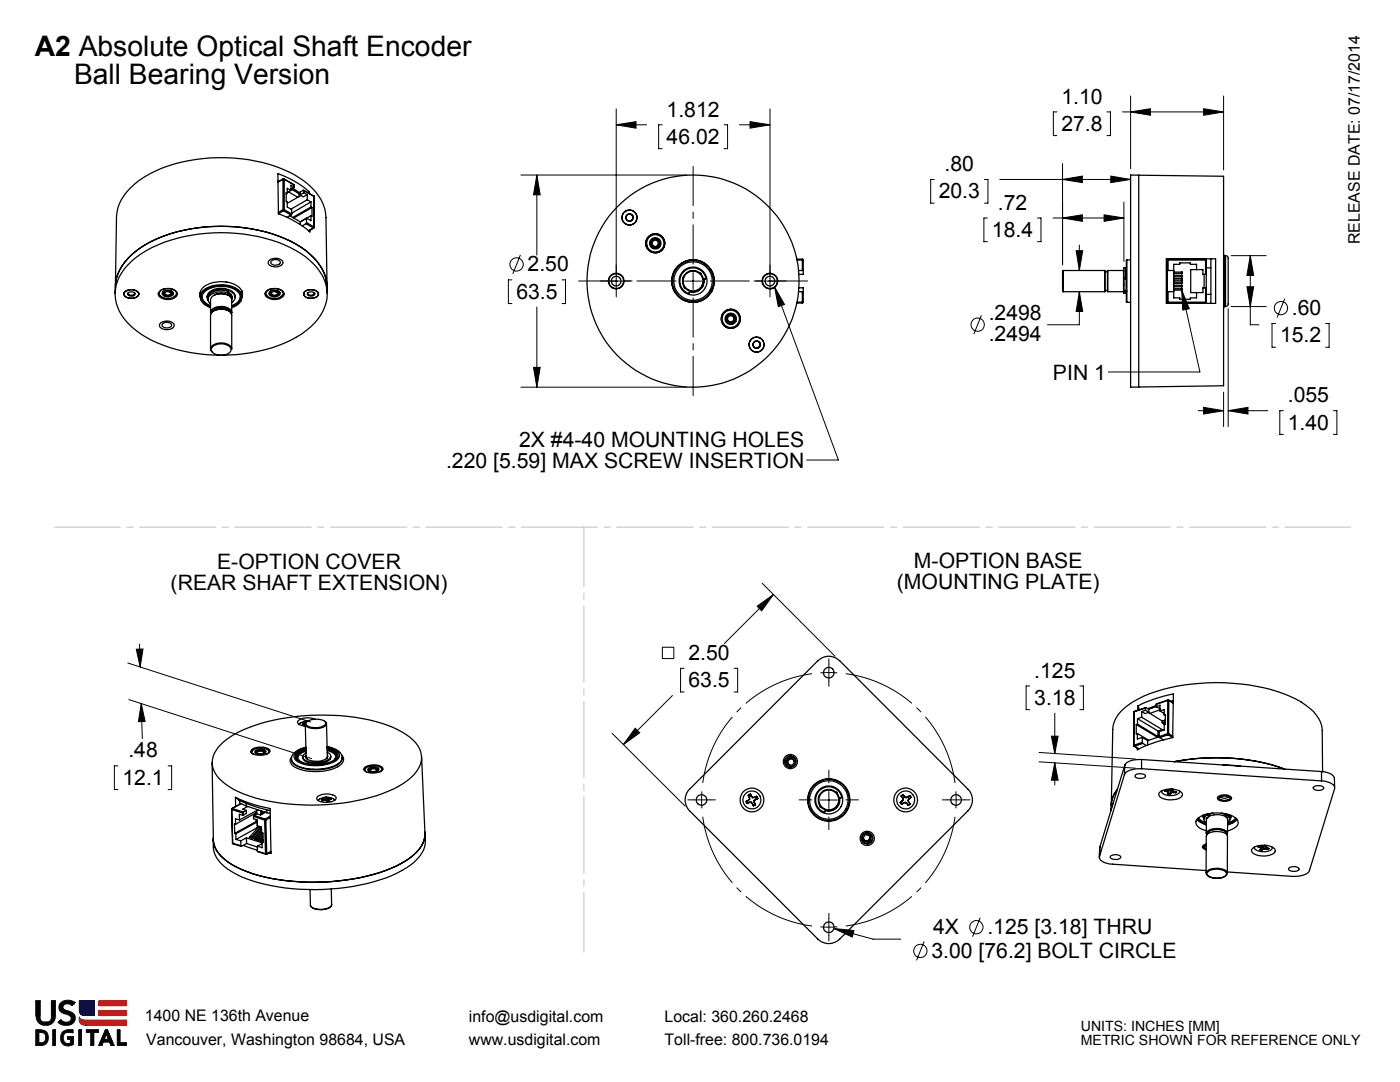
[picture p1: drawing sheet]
<svg xmlns="http://www.w3.org/2000/svg" width="279mm" height="216mm" viewBox="0 0 279 216" stroke-linecap="round" stroke-linejoin="round" font-family="sans-serif">
<path d="M19.8 199.7h5.4v1h-5.4zM15.8 203a.87 .87 0 0 0 1.1 .6h8.3v.9h-8.1a1.17 1.17 0 0 1-1.3-1.5zM19.8 201.7h5.4v.9h-5.4z" fill="none" stroke="#f00" stroke-width=".2"/>
<g fill="none" stroke="#191924" stroke-width=".2">
<path d="M7.2 202.7a1.92 1.92 0 0 0 1.9 1.9 1.92 1.92 0 0 0 1.9-1.9v-3h-.7v3M7.2 202.7h.1M7.2 205.5a2.11 2.11 0 0 1 2.2 .6 1.6 1.6 0 0 1-1.2 2.5h-1zM7.7 206a1.09 1.09 0 0 1 1.4 1.1 1.09 1.09 0 0 1-1.4 1zM8.2 208.6h.1M8.3 206h.1M9.1 203.9h.1M10.3 202.7h.1M10.3 202.7a1.02 1.02 0 0 1-1.4 1.2 .9 .9 0 0 1-.9-1.2v-3h-.8v3M10.6 205.5h.5v3.1h-.5zM11.6 204l.1 .1M13.4 205.5a1.63 1.63 0 0 0-1.3 1.5 1.63 1.63 0 0 0 1.1 1.7h.3"/>
<path d="M13.4 205.5h.1M13.4 205.5h1.1v.6l-.4-.1a1.13 1.13 0 0 0-1.5 .9 1.13 1.13 0 0 0 1 1.3l.5-.1M13.5 208.7h.1M13.6 201.7a1.47 1.47 0 0 1 1.4 1.7 1.47 1.47 0 0 1-1.8 1.2l-1-.2-.6-.4M13.6 201.7h.1M14.1 208.1h.1M14.1 208.1v-.7h-.6v-.5h1.1v1.5M14.3 200.6a1.04 1.04 0 0 0-1.7 .3l.1 .5 .9 .3M14.3 200.6h.1M14.6 208.4l-1.1 .3M14.6 208.4h.1M14.7 200.3h.1"/>
<path d="M15 200a2.2 2.2 0 0 0-3.1 .4l-.1 .3a1.18 1.18 0 0 0 .9 1.5l.5 .2a.82 .82 0 0 1 .9 .4 .82 .82 0 0 1-.3 1 1.34 1.34 0 0 1-1.6-.3l-.6 .5M15 200h.1M15 200l-.7 .6M15.8 205.5h.5v3.1h-.5zM15.8 203.6a1.05 1.05 0 0 0 1.3 .9M15.8 203.6h.1M16.9 203.6l-.4-.1a.68 .68 0 0 1-.7-.5v.6M17.1 204.5h.1M17.3 205.5h2.3v.5h-.9v2.6h-.5v-2.6h-.9zM21 205.5h.4l1.4 3.1h-.6l-.3-.7h-1.3l-.3 .7h-.6zM21.2 206.3l.5 1.1h-.9zM23.4 205.5h.5v2.6h1.3v.5h-1.8z"/>
</g>
<g fill="none" stroke="#808080" stroke-width=".2">
<path d="M13.6 199.6h.1M8 202.7h.1M8.1 208.1h.1M8.3 205.5h.1M9 206.4h.1M9.1 204.6h.1M9.1 203.9h.1M9.7 207v.1M11 202.7h.1M11.7 201h.1M12.1 207.1h.1M12.2 203.5h.1"/>
<path d="M12.6 200.9h.1M12.8 206.3h.1M13.2 202.4h.1M13.2 204.6h.1M13.2 204h.1M13.4 206h.1M13.4 200.3h.1M13.5 208.7h.1M13.6 201.7h.1M14.2 203.2h.1M14.3 200.6h.1M14.6 208.4h.1"/>
<path d="M15 203.1h.1"/>
</g>
<path d="M15.8 199.7h3v2.9h-2.2a.95 .95 0 0 1-.8-1.1zM15.8 201.5h.1" fill="none" stroke="#00f" stroke-width=".2"/>
<path d="M10.6 205.5v3.1h.5v-3.1zM12.2 200a1.36 1.36 0 0 0-.3 1.5 1.36 1.36 0 0 0 1.3 .9l.2 .1a.78 .78 0 0 1 .8 .9 .78 .78 0 0 1-1.1 .5l-.5-.1-.4-.3-.6 .5 .2 .2a2.04 2.04 0 0 0 3.2-.9 1.55 1.55 0 0 0-1.6-1.6l-.7-.4-.1-.6 .6-.4h.6l.6 .3 .6-.6-.6-.3a2.53 2.53 0 0 0-2.2 .3zM23.4 205.5v3.1h1.8v-.5h-1.3v-2.6zM21.2 206.3l.5 1.1h-.9zM21 205.5l-1.3 3.1h.6l.3-.7h1.3l.3 .7h.6l-1.4-3.1zM17.3 205.5v.5h.9v2.6h.5v-2.6h.9v-.5zM15.8 205.5v3.1h.5v-3.1zM7.7 206l1.1 .2 .3 .4v.6a.86 .86 0 0 1-1 .9h-.4zM7.2 205.5v3.1l1.8-.1 .5-.5 .1-.6v-.8l-.2-.6-.7-.4zM7.2 199.7v3a1.92 1.92 0 0 0 1.9 1.9 1.92 1.92 0 0 0 1.9-1.9v-3h-.7l-.1 3.7a1.39 1.39 0 0 1-1.9 .4l-.2-.3-.1-.6v-3.2zM12.6 205.8l-.5 .9v.9l.4 .7 .8 .4h.7l.6-.3v-1.5h-1.1v.5h.6v.7l-.2 .1-.9-.1-.4-.8 .1-.6 .2-.5 .5-.2 1.1 .1v-.6h-1.2z" fill-rule="evenodd" fill="#000"/>
<path d="M19.8 199.7v1h5.4v-1zM19.8 201.7v.9h5.4v-.9zM15.8 203l.1 .9 .3 .4 .5 .2h8.5v-.9h-8.4l-.7-.2z" fill-rule="evenodd" fill="#f00"/>
<path d="M15.8 199.7h3v2.9h-2a.88 .88 0 0 1-1-1.1z" fill-rule="evenodd" fill="#00f"/>
<g fill="none" stroke="#000" stroke-width=".2">
<path d="M225.6 19.2v14.5M244.2 19.2v14.7M104 34.9h33.1M107.1 34.9v16M107.1 34.9l.7 4h-1.3zM123 21.7v36.1M123 24.9h6M123 24.9l3.9-.6v1.3zM132.2 24.9h-.8v4.8h.8M144.5 24.9h.7v4.8h-.7M147.6 24.9h6.1M149.7 24.3l4 .6-4 .7z"/>
<path d="M153.7 21.7v36.1M186.4 35.8h-.7v4.7h.7M196.5 35.8h.7v4.7h-.7M199.5 35.8h26.1M210.9 22.3h-.7v4.8h.7M212.1 32.6v20.2M212.1 35.8l3.9-.7v1.3zM220.9 22.3h.7v4.8h-.7M221.7 35.1l3.9 .7-3.9 .6zM224 22.3h20.2M225.6 22.3l4-.6v1.3zM240.2 21.7l4 .6-4 .7z"/>
<path d="M102.2 55.8h-.7v4.8h.7M103.9 50.9l-1.6 3.7M112.1 55.8h.8v4.8h-.8M121.3 56.1h3.4M136.6 56.1h3.4M138.3 54.4v3.4M152 56.1h3.4M154.6 57.3l12.7 34.5h-6.3M154.6 57.3l2 3.4-1.3 .5zM197.1 43.5h-.7v4.7h.7M207 43.5h.8v4.7h-.8M210.1 43.5h14.2"/>
<path d="M212.1 43.5l3.9-.6v1.3zM214.8 50h1.3l-.7 4zM215.4 58.2v6.6h-6.3M215.4 48.9v5.1M215.4 58.2l.7 4h-1.3zM220.3 42.9l4 .6-4 .7zM224.3 40.3v11.9M235.8 57.9l3.7 16.3h-18.3M235.8 57.9l1.5 3.7-1.3 .3zM245.7 51h7M248.8 57.2h1.4l-.7 4zM249.5 51v13.8h1.7"/>
<path d="M249.5 51l.7 4h-1.4zM256.4 59.6l-1.5 3.8M104 77.3h33.1M106.5 73.3h1.3l-.7 4zM107.1 61.3v16M195.9 62.9l-1.6 3.8M244.2 78.2v6.9M245.1 61.6v23.5M245.7 61.2h7M254.6 64.6h-.7v4.7h.7M264.5 64.6h.8v4.7h-.8M239.1 82h5.1"/>
<path d="M240.2 81.3l4 .7-4 .6zM245.1 82h7.9M245.1 82l4-.7v1.3zM256.1 82h-.7v4.7h.7M266.1 82h.7v4.7h-.7M152.1 116.4l14.6 14.6M154.3 118.6l-9.7 9.8M25.5 132.3l36.5 11.8M25.7 139.6l36.5 11.8M27.2 129.5h1.3l-.5 3.6zM27.8 128.5l.2 4.6M132.2 129.2h2.3v2.2h-2.3z"/>
<path d="M134.2 138.8l-9.8 9.8M136.5 133.3h-.7v4.8h.7M146.5 133.3h.7v4.8h-.7M151.1 121l3.2-2.4-2.3 3.3zM205.5 136.9h-.7v4.7h.7M215.5 136.9h.7v4.7h-.7M23.5 152.8h-.7v4.8h.7M28.2 140.4l.2 7M28.2 140.4l.8 3.6h-1.4zM33.5 152.8h.8v4.8h-.8M122.2 146.3l14.5 14.6M126.8 145.3l.9 .9-3.3 2.4z"/>
<path d="M163.7 159.6h3.4M165.4 157.9v3.4M207.4 152l19.2 1.3M207.4 150.1l19.2 1.3M209.8 146.9h1.4l-.7 3.5zM210.5 142.3v8.1M210.5 152.2v4.4M210.5 152.2l.7 3.5h-1.4zM166.4 185.3l7.8 2.1h5.6M166.4 185.3l4 .4-.3 1.3zM184.4 187.9l-1.5 3.7M195.6 183.1l-1.5 3.8"/>
<circle cx="103.1" cy="52.8" r="1.33"/>
<circle cx="195.1" cy="64.8" r="1.33"/>
<circle cx="255.6" cy="61.5" r="1.32"/>
<circle cx="183.7" cy="189.7" r="1.32"/>
<circle cx="194.9" cy="185" r="1.32"/>
</g>
<path d="M165.4 134.2l-1.7 .1M165.4 134.2l1.7 .1M140 159.6l.1 1.7M140 159.6l.1-1.7M190.8 159.6v-1.7M190.8 159.6v1.7M165.4 185l1.7-.1M165.4 185l-1.7-.1" fill="none" stroke="#000" stroke-width=".2" stroke-dasharray="15.2 1.3 1.3 1.3" stroke-linecap="butt"/>
<path d="M162 134.4a25.4 25.4 0 0 0-21.8 21.8M190.6 156.2a25.4 25.4 0 0 0-21.8-21.8M140.2 163a25.4 25.4 0 0 0 21.8 21.8M168.8 184.8a25.4 25.4 0 0 0 21.8-21.8" fill="none" stroke="#000" stroke-width=".2" stroke-dasharray="15.2 1.3 1.3 1.3" stroke-dashoffset=".6" stroke-linecap="butt"/>
<path d="M134.9 56.1h-19.4M138.3 52.7v-19.5M138.3 59.5v19.4M141.7 56.1h19.5" fill="none" stroke="#000" stroke-width=".2" stroke-dasharray="15.2 1.3 1.3 1.3" stroke-dashoffset="7.4"/>
<g fill="none" stroke="#000" stroke-width=".2" stroke-dasharray="15.2 1.3 1.3 1.3">
<path d="M121.3 56.1h-1.5M123 54.4v-1.5M123 57.8v1.4M124.7 56.1h1.5M152 56.1h-1.5M153.7 54.4v-1.5M153.7 57.8v1.4M155.4 56.1h1.4M165.4 134.2v-1.7M165.4 134.2v1.7M165.4 132.5v-1M165.4 135.9v1.1"/>
<path d="M138.3 159.6h-1M140 159.6h-1.7M140 159.6h1.7M141.7 159.6h1.1M162 159.6h-2.5M165.4 156.2v-2.5M168.8 159.6h2.5M189.1 159.6h-1M190.8 159.6h1.7M190.8 159.6h-1.7M192.5 159.6h1.1M165.4 163v2.5"/>
<path d="M165.4 185v1.7M165.4 185v-1.7M165.4 186.7v1.1M165.4 183.3v-1"/>
</g>
<path d="M116.5 190v-84.8" fill="none" stroke="#c0c0c0" stroke-width=".2" stroke-dasharray="15.2 1.3 1.3 1.3" stroke-dashoffset="3.3"/>
<path d="M10.9 105.2h258.7" fill="none" stroke="#c0c0c0" stroke-width=".2" stroke-dasharray="15.2 1.3 1.3 1.3" stroke-dashoffset="2.1"/>
<g fill="#000">
<path d="M107.1 34.9l.7 4h-1.3zM106.5 73.3h1.3l-.7 4zM123 24.9l3.9-.6v1.3zM149.7 24.3l4 .6-4 .7zM225.6 22.3l4-.6v1.3zM240.2 21.7l4 .6-4 .7zM248.8 57.2h1.4l-.7 4zM249.5 51l.7 4h-1.4zM240.2 81.3l4 .7-4 .6zM245.1 82l4-.7v1.3zM221.7 35.1l3.9 .7-3.9 .6zM212.1 35.8l3.9-.7v1.3zM212.1 43.5l3.9-.6v1.3zM220.3 42.9l4 .6-4 .7zM215.4 58.2l.7 4h-1.3zM214.8 50h1.3l-.7 4zM126.8 145.3l.9 .9-3.3 2.4zM151.1 121l3.2-2.4-2.3 3.3zM166.4 185.3l3.7 1.7 .3-1.3zM27.2 129.5h1.3l-.5 3.6zM28.2 140.4l.8 3.6h-1.4zM210.5 152.2l.7 3.5h-1.4zM209.8 146.9h1.4l-.7 3.5z"/>
<path d="M154.6 57.3l2 3.4-1.3 .5zM235.8 57.9l1.5 3.7-1.3 .3z"/>
</g>
<g fill="none" stroke="#000" stroke-width=".25">
<path d="M55.5 36.1l.2 .1M56.5 35.8h.2M56.5 35.8v6M56.5 35.7h.2M56.5 35.7v.1M56.5 35.7l-1 .6 1-.5M56.7 35.7l2 1.2M56.7 35.7v.1M56.7 35.8v6M56.7 35.8l2 1.1M57.3 38.6l-.2-.1v1.7l.2 .1v1l.9 .5v.9M57.3 38.6l-.2 .1"/>
<path d="M57.6 38.3l1.8 1.1M58.1 38l-.8-.4v1M58.1 38l-.8 .4M58.1 37.7l1.6 .9M58.2 37.6l1.7 1.2-.2-.2M58.4 37.5l1.5 1M58.7 37.4l-.6-.4v1M58.7 36.9v.5M58.7 37.4l-.6 .3M59.7 38.6v.6M60 39l-2.7 1.6M60.6 38l2 1.1"/>
<path d="M60.6 38h-.1l-.6 .3v.6M60.6 38v.5M60.6 38.5l.7 .3M60.6 38l2.1 1.2M60.6 38.5l-.7 .4M61.3 39.9l.8 .4M61.3 38.8v1.1M61.3 39.9l-3.2 1.8M61.3 38.8l-.8 .5-.6-.4M61.7 38.3a19.2 19.2 0 0 0-6.2-3.7l.1 8.1M61.7 38.3v.3M61.7 38.3l-.1 .2"/>
<path d="M62.6 39.1l.1 .2M62.6 39.1l.1 .1M62.7 39.2v.1M62.7 39.2v6.1M62.7 39.3v6M227.3 35l16.9 .2v41.8l-16.9 .2M227.3 35l-1.7-.1v42.4l1.7-.1M227.3 35v42.2M23 58.5a9.4 9.4 0 0 1 4.2-8.5 28.1 28.1 0 0 1 16.9-4.8 29.5 29.5 0 0 1 16 4.2 10.8 10.8 0 0 1 5.1 7.1l.1 2M23 56.8a10.2 10.2 0 0 1 5.2-7.4 31.3 31.3 0 0 1 20.4-4 25.1 25.1 0 0 1 13.3 5.4 8.9 8.9 0 0 1 3.4 6.4M23 56.8l.2-13.4a8.8 8.8 0 0 1 3.8-6.7 26.5 26.5 0 0 1 15.1-5.2 29.5 29.5 0 0 1 18.6 4.6 9.7 9.7 0 0 1 4.4 7.3l.2 13.4M24.7 58.5v.2"/>
<path d="M24.9 58.2a1.99 1.99 0 0 1 2.8 .3 1.08 1.08 0 0 1-1.3 1h-.4a1.04 1.04 0 0 1-1.3-1zM25 58.1a1.87 1.87 0 0 1 2.7 .5 1.74 1.74 0 0 1-2.6 .6 .63 .63 0 0 1-.1-1.1zM25.5 58.5a.71 .71 0 0 0 .7 .4 .71 .71 0 0 0 .7-.4M25.5 58.5l.5-.3a.71 .71 0 0 1 1 .5 .86 .86 0 0 1-1.5-.1zM25.7 58.8h.1M26.3 52.1a25.5 25.5 0 0 1 14.8-5.5 33.3 33.3 0 0 1 16.9 2.8 12.4 12.4 0 0 1 7.1 7.5 8.5 8.5 0 0 1-3.2 8.4 25.9 25.9 0 0 1-14.7 5.5 32.5 32.5 0 0 1-18-3.5 12.2 12.2 0 0 1-6-6.9 8.4 8.4 0 0 1 3.1-8.3zM26.9 58.5l-.2 .3M27.7 58.5v.2M31.6 58.5l.3 .5 .4 .3M31.9 58.1a2.47 2.47 0 0 1 3.4 .4 1.36 1.36 0 0 1-1.7 1.3l-.9-.1a.96 .96 0 0 1-.9-.5 .96 .96 0 0 1 .1-1.1zM32 58.1a2.23 2.23 0 0 1 3.2 .3 1.6 1.6 0 0 1-2.2 1.1 1.06 1.06 0 0 1-1.2-1.2zM32.5 58.2a1.41 1.41 0 0 1 2.1 .3 1.18 1.18 0 0 1-1.7 .6 .57 .57 0 0 1-.4-.9z"/>
<path d="M32.6 58.3l.1 .2M32.7 58.1l-.2 .3a1.12 1.12 0 0 0 2 .1l-.3-.4M32.9 58.4a.65 .65 0 0 1 .7-.2 .65 .65 0 0 1 .5 .5l-.4 .2h-.4l-.4-.2zM32.9 58h-.1a.45 .45 0 0 0-.1 .5 .45 .45 0 0 0 .4 .3M33.8 58.2l.3 .3M33.8 58.2l.5 .1v.2l-.2 .2 .3-.4M33.8 58.2l.2 .1a.27 .27 0 0 1 .2 .3 .27 .27 0 0 1-.3 .2M34.1 58.5h.1M35.4 58.5l-.2 .4-.5 .4M39.9 58.5v.8a3 3 0 0 1 2.9-2.4 5.3 5.3 0 0 1 5.4 1.7l.2 .7v-.8M40.3 59.2a2.42 2.42 0 0 0 1.7 1.8M41.1 57a2.12 2.12 0 0 0-1.2 1.9"/>
<path d="M41.3 59.3a2.11 2.11 0 0 1 2.4-1.8 2.93 2.93 0 0 1 3.2 1.5v.3M41.5 59.9a1.19 1.19 0 0 1 .7-1.7 3.8 3.8 0 0 1 4.6 .7 1.11 1.11 0 0 1-.6 1.5M42.7 58.9a3.2 3.2 0 0 1 2.9 0M43.5 58.6l.8-.1 .2 .2M45.1 56.3a6.9 6.9 0 0 0-3.9 .6M45.1 56.3h.1M45.3 56.3h.1M45.4 56.3a4.2 4.2 0 0 1 2.8 1.7M45.5 58.1l.1 .4 .5 .5v.5M45.5 58.1a3.6 3.6 0 0 0-3.9 .9l-.1 .8M45.5 58.5a3.5 3.5 0 0 0-3.9 .8 1.01 1.01 0 0 0 .4 1.3M45.5 58.5l.1 .1-.4 .2"/>
<path d="M45.5 58.1v.4M45.5 58.6l.5 .6M45.6 58.3l.1 .1a.93 .93 0 0 1 .5 .9M46.2 59.3v.2M46.2 59.3l-.3-.7-.3-.2 .6 .6 .2 .3-.2 .4M46.2 59.2v.1M48 59.2a2.28 2.28 0 0 1-1.8 1.8M48.3 58.1l.1 .8M52.9 58.5l.3 .5 .4 .3M53.2 58.1a2.47 2.47 0 0 1 3.5 .4 1.24 1.24 0 0 1-1.3 1.2h-1.4a.96 .96 0 0 1-.9-.5 .96 .96 0 0 1 .1-1.1zM53.3 58a2.39 2.39 0 0 1 3.1 .3 1.02 1.02 0 0 1-1 1.2 1.78 1.78 0 0 1-2.3-1zM53.6 52.1a1.81 1.81 0 0 1 2.9 .3 1.75 1.75 0 0 1-3 .1z"/>
<path d="M53.9 58.2a1.42 1.42 0 0 1 2 .4 1.29 1.29 0 0 1-2.2 0zM53.9 58.3l.1 .2M54 58.1a.42 .42 0 0 0 0 .7l.9 .2a.68 .68 0 0 0 .8-.7l-.2-.2M54.2 52.1a1.08 1.08 0 0 1 1.8 .4 1.22 1.22 0 0 1-2 0zM54.3 58h-.1a.43 .43 0 0 0-.2 .5 .43 .43 0 0 0 .3 .3M54.3 58.3l.5-.1a.46 .46 0 0 1 .6 .5l-.4 .2h-.5l-.3-.3zM55.1 58.2l.4 .3M55.1 58.2l.5 .1-.1 .4 .2-.4M55.1 58.2l.3 .2v.3l-.2 .1M55.5 58.5h.1M55.6 42.7a20.2 20.2 0 0 1 6.2 3.6v-.3M56.5 41.8l.1 .3"/>
<path d="M56.5 41.8h.2M56.5 41.8l-1 .6M56.6 42.1l1.5 .8M56.6 42.1l-1 .6M56.7 58.5l-.2 .4-.5 .4M56.7 41.8l-.1 .3M56.7 41.8l1.5 .9M57.8 43l2.1 1.3M58.1 42.9l-.8 .5M58.2 42.7l-.1 .2M59.9 44.3v.5M60.6 58.5v.2"/>
<path d="M60.7 58.2a1.99 1.99 0 0 1 2.9 .3 1.08 1.08 0 0 1-1.4 1h-.4a.92 .92 0 0 1-.9-.3 .92 .92 0 0 1-.2-1zM60.8 58.2a1.99 1.99 0 0 1 2.7 .3 1.08 1.08 0 0 1-1.3 1l-.8-.1a.76 .76 0 0 1-.7-.4 .76 .76 0 0 1 .1-.8zM61.1 44.6l1.4 .9M61.1 44.6l-.8 .5M61.2 44.4l-.1 .2M61.2 43.5v.9M61.2 44.4l1.5 .9M61.2 43.5l-1.3 .8M61.4 58.5a.69 .69 0 0 0 .7 .4 .69 .69 0 0 0 .6-.4M61.5 58.3h.3a.62 .62 0 0 1 .6-.1 .62 .62 0 0 1 .4 .6l-.7 .3a.54 .54 0 0 1-.7-.6zM61.5 58.8h.1M62.1 40.3v1"/>
<path d="M62.1 43v1l-.9-.5M62.1 41.3l.2 .1M62.1 43l-2.2 1.3M62.1 41.3l-3.7 2.1M62.1 40.3l-3.9 2.2M62.3 41.4v1.7l-.2-.1M62.3 41.4l-3.7 2.1M62.5 45.5h.1M62.5 45.5l-.9 .5M62.6 45.5l-1 .6M62.7 45.3l-.2 .2M62.7 45.3h.1"/>
<path d="M62.7 45.3l-.1 .2M62.8 58.5l-.3 .3M63.5 58.5v.2M126.1 42.9l.3 .3M126.1 42.9a.67 .67 0 0 0-1.1 .2 .67 .67 0 0 0 .5 .9 .67 .67 0 0 0 .8-.6M126.1 42.9l.2 .5M126.3 43.4v.2a.68 .68 0 0 1-.7 .5M130.2 47.9a.88 .88 0 0 1 1.4 .4 .88 .88 0 0 1-.8 1.2h.1a.83 .83 0 0 0 .5-1.2 .74 .74 0 0 1-.9 .9 .74 .74 0 0 1-.3-1.3zM131.5 49.1a.94 .94 0 0 0-.3-1.4 .94 .94 0 0 0-1.3 .6 .94 .94 0 0 0 .9 1.2M134.5 54.1a4.3 4.3 0 0 0 0 4M134.5 58.1h.1M134.5 54.1h.1"/>
<path d="M134.7 58.3a4.1 4.1 0 0 0 3.5 2M136.4 54.3a2.5 2.5 0 0 1 2.7-.8 2.5 2.5 0 0 1 1.7 2.1l-.4 .1a2.15 2.15 0 0 1-2.8 2.4l-.1 .4a2.46 2.46 0 0 1-1.1-4.2zM136.5 57.1l.2 .4h-.1zM138.2 51.8a4.4 4.4 0 0 0-3.5 2.1M138.2 51.8v.1M138.5 51.8a4.4 4.4 0 0 1 3.4 2.1M138.5 51.8l-.1 .1M139.6 54.4l.4 .2zM140.5 55.7a2.25 2.25 0 0 1-2.9 2.5M141.9 58.3a4.1 4.1 0 0 1-3.4 2M142 58.1h.1M142 54.1h.1"/>
<path d="M142.1 54.1a4.3 4.3 0 0 1 0 4M159 51.7h1.1M159.1 51.9h1M159.4 58.2h.7M159.4 54h.7M159.4 57.4h.9v2.9M160.1 51.9h.2M160.1 51.7v.2M160.1 51.7l.2 .2M160.1 54h.2M160.1 58.2h.2M160.1 51.9v2.1"/>
<path d="M160.1 58.2v2.1M160.3 51.9v2.9h-.9M212.2 54h-.1v4.1l.1 .1M212.2 54v4.2M212.2 58.2h8.3M212.2 54h8.3M220.5 54v4.2M220.5 58h.5M220.5 54.2h.5M221.1 54v4.2M221.1 58.2h3.1M221.1 54h3.1"/>
<path d="M224.2 54h.1M224.2 54v4.2M224.3 58.1l-.1 .1M224.3 55.7v2.4M224.3 55.5v-2.1h.4v2.1M224.3 55.5v.2M224.3 58.1v.4M224.3 58.5h.4M224.3 58h.5M224.3 55.7h.4M224.3 55.5h.4M224.3 55.7h.1"/>
<path d="M224.7 55.5v.2M224.7 58v.5M224.7 54.2h.1M224.7 55.7h.1M224.8 54h.1M224.8 54v4.1M224.8 58.1h.1M224.9 51.9h-.1v8.4h.1M224.9 51.9v8.4M224.9 51.9h.7M232.8 58.2h.3M232.8 54h.3"/>
<path d="M232.8 51.6h9.8v8.9h-9.8zM233 51.9h.1M233 51.9v8.4M233.1 51.7v.2M233.1 51.7l-.1 .2M233.1 51.7h7.5M233.1 58.2h1.1M233.1 54h1.1M233.1 51.9h7.5M233.1 51.9v2.1M233.1 58.2v2.1M234.2 55.7v.1"/>
<path d="M234.2 54.3v.2M234.2 57v.2M234.2 57.2h1.6M234.2 56.9h1.6M234.2 55.9h1.6M234.2 55.6h1.6M234.2 54.6h1.6M234.2 54.3h1.6M235.8 57.6h.1M235.8 57.9h.1M235.8 56.9h.1M235.8 57.2h.1"/>
<path d="M235.8 56.3h.1M235.8 56.6h.1M235.8 55.6h.1M235.8 55.9h.1M235.8 55h.1M235.8 55.2h.1M235.8 54.3h.1M235.8 54.6h.1M235.8 55h-1.6v.2h1.6M235.8 57.6h-1.6v.3h1.6M235.8 56.3h-1.6v.2l1.6 .1M235.8 57.6l.1 .1-.1 .2"/>
<path d="M235.8 56.9l.1 .2-.1 .1M235.8 56.3l.1 .1-.1 .2M235.8 55.6l.1 .2-.1 .1M235.8 55l.1 .1-.1 .1M235.8 54.3l.1 .1-.1 .2M235.8 56.9l.1 .1-.1 .2M235.8 55.6l.1 .1-.1 .2M235.8 55h.1l-.1 .2M238.8 53.8v-1.1h-1.2v-.2h-2.2v.2h-1.2v6.7h1.2v.3h2.2v-.3h1.2v-1M240.3 54.8v2.6M240.6 57.4h.1M240.6 51.7l.1 .1-.1 .1"/>
<path d="M240.6 54.8h.1M240.6 51.7v.2M240.6 54.8h-.5v-1h-2.5v4.6h2.5v-1h.5M240.6 51.9v2.9M240.6 57.4v2.9M240.7 53.4h1M240.7 51.6v8.9M240.7 58.7h1M241.7 51.6v8.9M244.2 50.7l.2 .3M244.4 51v10.2M244.4 51h.2"/>
<path d="M244.6 51a.66 .66 0 0 1 .5 1v8.6a.54 .54 0 0 1-.5 .6M244.6 51v10.2M31.9 64.6a1.81 1.81 0 0 1 2.9 .3 1.75 1.75 0 0 1-3 .2zM32.4 64.7a1.15 1.15 0 0 1 1.9 .2 1.12 1.12 0 0 1-2-.1zM42 69.6l.2 .5M42 62.4l.1 .3M42 62.4v-2.6a2.11 2.11 0 0 1 2.6-1.2l.4 .1a1.47 1.47 0 0 1 1.2 1.1v2.6M42 61.4a2.23 2.23 0 0 1-1.9-2.5 3.9 3.9 0 0 1 3.9-1.9 4.5 4.5 0 0 1 4.1 1.7 1.86 1.86 0 0 1-1.3 2.5l-.6 .2M42 61.2a1.93 1.93 0 0 1-1.5-2.5 5.1 5.1 0 0 1 5.8-1.2 2.02 2.02 0 0 1 1.6 2.3 2.54 2.54 0 0 1-1.7 1.4M42 62.4a1.98 1.98 0 0 1 2.3-1.3l.5 .1a1.5 1.5 0 0 1 1.4 1.2M42.1 62.5v-.1a1.81 1.81 0 0 1 2.2-1.1 1.49 1.49 0 0 1 1.8 1.2M42.3 62.3a2.22 2.22 0 0 1 3-.7l.3 .2 .4 .5"/>
<path d="M42.4 62.2a2.81 2.81 0 0 1 3.8 .5v6.9a1.94 1.94 0 0 0-2.3-1.2l-.5 .1a1.42 1.42 0 0 0-1.4 1.1v-6.7zM42.4 69.2a2.56 2.56 0 0 1 3.7 .3 1.24 1.24 0 0 1-1.4 1.3h-1.3a1.01 1.01 0 0 1-1-.5 1.01 1.01 0 0 1 0-1.1zM42.7 62a3.2 3.2 0 0 1 2.9 0M46.2 62.4v.3M138.2 60.3h.1M138.4 60.3h.1M145.3 63a.89 .89 0 0 1 1.4 .4 .89 .89 0 0 1-.9 1.2h.1a.83 .83 0 0 0 .6-1.2 .75 .75 0 0 1-1 .9 .75 .75 0 0 1-.2-1.3zM146.6 64.2a.94 .94 0 0 0-.3-1.4 .94 .94 0 0 0-1.4 .6 .94 .94 0 0 0 .9 1.2M151.4 68.2l.3 .3M151.4 68.2a.67 .67 0 0 0-1 .3 .67 .67 0 0 0 .5 .9 .67 .67 0 0 0 .8-.7M151.4 68.2l.3 .5M151.7 68.7l-.3 .6-.4 .2"/>
<path d="M159 60.5h1.1M159.1 60.3h1M160.1 60.3h.2M160.1 60.3v.2M160.3 60.3l-.2 .2M224.9 60.3h.7M233 60.3l.1 .2M233 60.3h.1M233.1 60.3v.2M233.1 60.5h7.5M233.1 60.3h7.5M240.6 60.3h.1l-.1 .2"/>
<path d="M240.6 60.3v.2M244.4 61.2l-.2 .2M244.4 61.2h.2M163.2 131.8a3.1 3.1 0 0 1 4.4 0l25.6 25.7a3 3 0 0 1 0 4.3l-25.6 25.6a3.1 3.1 0 0 1-4.4 0l-25.6-25.6a3 3 0 0 1 0-4.3zM233 139.8h.3M233 139.8v6.6M233 139.8l-2.2 .7M233.1 139.7h.1M233.1 139.7l-2.3 .8M233.1 139.7l-.1 .1M233.2 139.7l.1 .1M233.2 139.7l.9 .5"/>
<path d="M233.3 139.8l-.1 6.6M233.3 139.8l.8 .5M234.1 139.9l-.3 .1M234.1 139.8l-.5 .1M42.3 152.2l.3 15.3M44.2 148.4a22 22 0 0 1 10.5-4.7 44 44 0 0 1 22.5 1 12.3 12.3 0 0 1 6.2 4.2 4.4 4.4 0 0 1-.8 5.7 20.2 20.2 0 0 1-10.1 4.9 44.2 44.2 0 0 1-23.8-1 11.2 11.2 0 0 1-5.8-4.4 4.6 4.6 0 0 1 1.3-5.7zM47 159.1a27.8 27.8 0 0 0 6.9 2.2l.2 9-.4-.1M47 159.1a15.8 15.8 0 0 0 5.6 2.3l1.3 .3M47 159.1v1.8M47.8 159.7v.8M50.2 149.6a3.3 3.3 0 0 1 3.6 0 .51 .51 0 0 1-.4 .8 3.4 3.4 0 0 1-3.3-.2v-.2zM50.4 149.7l-.3 .4"/>
<path d="M51 149.8a1.72 1.72 0 0 1 2.1 .1 1.53 1.53 0 0 1-2.3 .2zM51.4 150l-.3 .3M51.4 150l.4-.1a.77 .77 0 0 1 .8 .3l-.6 .2h-.2l-.4-.2zM52.6 150l.3 .2M52.6 150h.1M52.6 150l.1 .2-.1 .2M52.9 150.3l.1-.2a1.4 1.4 0 0 0-2 .1l.1 .1M53.3 150.5a.5 .5 0 0 0 .4-.5 .5 .5 0 0 0-.4-.5 2.81 2.81 0 0 0-3 .4 .52 .52 0 0 0 .4 .6M53.5 149.6l.3 .4M58.1 151.4a2.52 2.52 0 0 0 2.4 1.8 9 9 0 0 0 7.4-1.2l.4-.8v.1a2.01 2.01 0 0 1-1.6 1.7 9.9 9.9 0 0 1-7.8-.3 1.51 1.51 0 0 1-.8-1.3zM60.7 144.2l-.1 .1a.2 .2 0 0 0-.2 .1 .2 .2 0 0 0 .1 .2 .2 .2 0 0 0 .3-.1l.2-.1M60.7 144.2v.3"/>
<path d="M60.7 144.2h.1M60.7 144.2l.1 .3M60.8 144.1l-.1 .1M60.9 144.1h.1M60.9 144.1h-.1M60.9 144.1v.4l-.1-.4M61.1 149.5l-.6 .2a1.44 1.44 0 0 0-1.3 1.8l.2 .2M61.1 149.9l-.3 .1a1.85 1.85 0 0 0-1.4 1.2M61.1 151.1l.2 .4M61.2 143.9h.1M61.2 143.9l-.5 .1 .2 .1M61.2 143.9v.1"/>
<path d="M61.2 144.1a3.2 3.2 0 0 1 3.8 0 1.08 1.08 0 0 1-1.3 1 2.5 2.5 0 0 1-2.6-.6zM61.3 143.9l-.3 .4-.1 .3M61.5 143.9a2.41 2.41 0 0 0-1.8 .6M62.5 153.5h.1M62.9 143.5a3.4 3.4 0 0 0-3.5 .4 .77 .77 0 0 0 .9 .9l.7 .1M63.5 158.9a3.5 3.5 0 0 1 3.4 0 .45 .45 0 0 1-.1 .8 3.2 3.2 0 0 1-3.6-.2l.1-.4zM64.2 159.6a.47 .47 0 0 0 .7 0M64.2 159.6h.1M64.6 159.4h.1M64.6 159.4l-.4 .2M64.6 159.4v.3M64.7 159.3h.1"/>
<path d="M64.7 159.3l-.1 .1M64.7 159.3v.4M64.7 159.3v.3v-.3M64.9 144l.2 .4M64.9 159.6h.1M65 159.6l.1 .1M65.1 159.1h.1M65.1 159.1l-.6 .1 .2 .1M65.1 159.1v.6M65.1 159.7h.1M65.2 159.1l.1 .1M65.2 159.1h.1"/>
<path d="M65.2 159.1v.7M65.3 149a3.3 3.3 0 0 1 3 2.1v.1M65.3 149l1.4 .5a1.28 1.28 0 0 1 1 1.2 1.28 1.28 0 0 1-1 1.3 8.5 8.5 0 0 1-7.5-.2 1.1 1.1 0 0 1-.5-1.1 1.1 1.1 0 0 1 .8-.9l1.6-.7a3.4 3.4 0 0 0-2.9 2.1v.2M65.3 149.4a2.23 2.23 0 0 1 2 1.4l-.2 .7M65.3 149.5l.3 .1a1.44 1.44 0 0 1 1.4 1.5 2.73 2.73 0 0 1-2.2 1.3 6 6 0 0 1-5.3-.9 1.11 1.11 0 0 1 .8-1.6l.8-.3M65.3 149.8l.3 .1a1.96 1.96 0 0 1 1.5 1.1M65.3 150.1a.78 .78 0 0 1 .7 .8 .78 .78 0 0 1-.6 .8 4.9 4.9 0 0 1-4.9-.3 .79 .79 0 0 1 .6-1.2M65.3 149.2l.5 .1a1.67 1.67 0 0 1 1.6 1.8 4.8 4.8 0 0 1-3.8 1.5 5.9 5.9 0 0 1-4.3-1 1.02 1.02 0 0 1 .4-1.7l1.4-.6M65.3 159.2h.1M65.3 150.6a.82 .82 0 0 1-.8 1.1 3.8 3.8 0 0 1-3.3-.4l-.2-.3 .1-.3M65.3 151l-.2 .4M65.3 151l-.1-6.5a2.57 2.57 0 0 1-2.8 .8 1.35 1.35 0 0 1-1.5-.8l.2 6.6"/>
<path d="M65.3 159.2v.7M65.4 159.2h.1M65.4 159.2v.7M65.5 159.2h.1M65.5 159.2v.7v-.7M65.5 159.2h.4M65.6 159.5l.1 .1M65.6 159.5v.4l.1-.3M65.7 159.6l.1 .2a.36 .36 0 0 1-.4 .2 .36 .36 0 0 1-.3-.3M65.8 159.4l-.2 .1M65.8 159.4h.1M65.9 159.2l.2 .3-.3-.1"/>
<path d="M65.9 159.2v.2M66 150.9v.2a1.52 1.52 0 0 1-1.4 1.1 4.9 4.9 0 0 1-3.8-.4l-.3-.4-.1-.4M66.9 159.6a2.63 2.63 0 0 0-3.4 .1M68.3 150.8a1.25 1.25 0 0 1-.5 1.9 9.9 9.9 0 0 1-9.3 .1 1.17 1.17 0 0 1-.3-1.8M72.8 153.1a3.2 3.2 0 0 1 3.5 .1l.1 .2a1.48 1.48 0 0 1-1.6 .8l-1.6-.1a.68 .68 0 0 1-.6-.8zM73 153.2l-.4 .4M73.5 153.4a1.89 1.89 0 0 1 2.1 0v.2a1.68 1.68 0 0 1-2.2 .1zM73.9 153.6l.7-.2 .6 .2a.82 .82 0 0 1-1.3 .1zM73.9 153.6l-.2 .3M75.1 153.5l.2 .3-.2 .2M75.1 153.6l.4 .2M75.4 153.8l.1-.2a1.46 1.46 0 0 0-1.9 .1v.2"/>
<path d="M75.8 154a.46 .46 0 0 0 .4-.4 .46 .46 0 0 0-.2-.5 2.6 2.6 0 0 0-3.2 .4l.2 .4 .3 .2M76 153.1l.4 .4M84.1 151l.7 15.3a6.1 6.1 0 0 1-3 4.9l-1.7 1.1M148.9 159.9l.2 .4M148.9 159.9h.1M149.3 158.7l.2 .4M149.3 159.7l-.4 .2M149.3 158.7h.1M149.4 158.7l.2 .4M149.5 159.1l.1 .4M149.6 159.1h-.1M149.6 159.1v.4"/>
<path d="M149.6 159.5l-.3 .2M149.8 158.5l-.5 .2M149.8 158.5l-.4 .2M149.8 158.5l.2 .4M149.8 158.5h.1M149.8 158.5l.1 .4M149.9 158.9h.1M149.9 158.9l.3 .3M150 158.9l.2 .2M150.2 159.1h.4M150.2 159.1v.1M150.5 159.8h.1"/>
<path d="M150.5 159.8v.4M150.6 159.8v.4M150.6 159.1h.1M150.6 159.1l-.4 .1M150.8 159.5h.1M150.8 159.5l-.3 .3M150.8 159.5l-.2 .3M151 158.9l.2 .4M151 158.9l-.4 .2M151 158.9h.1M151.2 159.3h.1M151.2 159.3l-.4 .2"/>
<path d="M158 151.3a.78 .78 0 0 0-.8 .4 .78 .78 0 0 0 .1 .8M158.5 152a.64 .64 0 0 0-1.1-.4 .64 .64 0 0 0 .4 1.1M163.5 157.8a2.57 2.57 0 0 1 2.6-.7 2.57 2.57 0 0 1 1.8 2l-.4 .1a2.11 2.11 0 0 1-2.8 2.4l-.2 .5a2.59 2.59 0 0 1-1-4.3zM166.7 157.9l.4 .3zM167.6 159.2a2.21 2.21 0 0 1-2.9 2.5M179.8 158.8l.3 .4M179.8 158.8l.1 .1M179.9 158.9l.3 .3M180 159.8l-.3 .3M180 159.8l.1 .1M180.1 159.9l-.4 .2M180.1 159.2l.1 .3"/>
<path d="M180.2 159.2h-.1M180.2 159.2l.1 .4M180.2 158.5l-.4 .3M180.2 158.5l.3 .4M180.2 159.5l-.2 .3M180.2 158.5l.1 .1M180.2 159.5l.1 .1M180.3 158.6l-.4 .3M180.3 158.6l.2 .4M180.3 159.6l-.2 .3M180.5 159l.3 .2M180.5 158.9l.3 .2"/>
<path d="M180.5 158.9v.1M180.8 159.1v.1M181.2 159l-.4 .1M181.2 159v.1M181.2 159.7h.1M181.2 159.7l.1 .4M181.2 159.1l-.4 .1M181.3 159.7v.4M181.4 159.3l.1 .1M181.4 159.3l-.2 .4M181.5 159.4l-.2 .3M181.5 158.7l.3 .4"/>
<path d="M181.5 158.7h.1M181.5 158.7l-.3 .3M181.5 158.7l-.3 .4M181.8 159.1l-.4 .2M181.8 159.1l-.3 .3M181.8 159.1h.1M224.4 154.6l-5 16.3a1.47 1.47 0 0 0 1.5 1.4l.5 .1 19.3 1.3M224.5 152.7l-.1 1.9M224.5 152.7l-5 16.3M226.2 148.7l.1 .2M226.3 142.1l-.1 6.6M226.3 148.7l.1 .2"/>
<path d="M226.3 148.9h.1M226.3 148.7h-.1M226.3 148.9l1 .5M226.3 142v.1M226.3 142v6.7M226.4 142l-.1 .1M226.4 142h-.1M226.4 148.9l.9 .5M226.6 154.6l.6-.2h.7l.6 .2 .1 .3a1.59 1.59 0 0 1-2.1 0zM226.8 144.6v1.8h.2M226.8 144.6l4.1 2.4M227 143.4v1.1"/>
<path d="M227 144.5l-.2 .1M227 146.4v1.1l1-.4M227 146.4l2.2 1.3M227 143.4l4.1 2.5M227 144.5l4.1 2.5M227.1 140.9a26.6 26.6 0 0 1 7.1-2.4l-.2 8.7M227.1 140.9v.8M227.1 140.9l.3 .7M227.8 153.4a3.5 3.5 0 0 0-3.4 1.2M227.8 151.6a3.5 3.5 0 0 0-3.3 1.1M227.8 153.4l35.9 2.4M227.8 151.6v1.8"/>
<path d="M227.8 151.6l35.9 2.4M227.9 142v1.1M227.9 143.1l-.9 .3M227.9 142l.6 .4 .8-.3M227.9 143.1l4.1 2.5M228 148.1l.1 .2M228 148.1l-1.7 .6M228 147.1v1M228 147.1l1.1 .7M228.1 148.3l-1.7 .6M228.1 148.3l.7 .5M228.6 141.3l.1-.1 .6 .3v.6"/>
<path d="M228.6 141.7l-.7 .3M228.6 141.3l-2.3 .7M228.6 141.3v.4M228.6 141.7l.7 .4M228.7 141.2l-2.3 .8M229.1 147.8l-.1 .9M229.2 142.2l2.8 1.7M229.2 142.2h.1M229.7 141.4l1.1-.5-1.5 .6M230.8 140.8l-1.7 .6M230.8 141l.7-.3v1.2M230.8 140.5v.5"/>
<path d="M230.8 141l.7 .4M230.9 147v.2M231.1 147h-.2M231.1 145.9v1.1M231.4 147l.1 .2M231.4 147l-2.3 .8M231.5 147.2l.7 .4M231.5 141.9l.8-.3v1.1M231.5 141.9l.8 .5M231.5 141.6l-2 .7M231.5 158a3.9 3.9 0 0 1 4.4 .2 .63 .63 0 0 1-.3 .9 4.2 4.2 0 0 1-4.1-.1 .59 .59 0 0 1 0-1zM231.8 157.8a.76 .76 0 0 0 1 .8l.9 .1 .9-.1a.76 .76 0 0 0 .8-.8"/>
<path d="M232 143.9v.3M232 145.6v.2M232 144.2l.4 .3M232 145.6l-.9 .3M232.3 142.7l.3 .1M232.3 142.7l.3-.1v1.9l-.3 .1v1.1l-.9 .3v1M232.4 157.9h.5M232.4 157.8v.1M232.6 144l-.6 .2M232.6 157.7h.1M232.6 157.7l-.2 .2M232.6 143.7l-.6 .2"/>
<path d="M232.9 157.9l.3 .1M232.9 157.7v.2M233 146.4l.1 .2M233 146.4h.2M233 146.4l-1.6 .6M233.1 146.6l-1.6 .6M233.1 146.6l1 .6M233.2 158.3h.3M233.2 158v.2M233.2 158.2l-.1 .2 .4 .1M233.2 157.7v.3M233.2 146.4l-.1 .2"/>
<path d="M233.2 146.4l.9 .5M233.3 157.8l-.1 .4M233.5 158.3v.2M233.6 157.8l-.1 .5M233.6 157.8v.5M233.6 158.3l-.1 .2M233.7 157.4a.8 .8 0 0 1-1.1 .3M233.9 157.5l.1 .1M233.9 157.5l-.3 .3M233.9 157.5v.7M233.9 158.2l-.3 .1M233.9 158.2h.3"/>
<path d="M234 147.2a28.8 28.8 0 0 0-7 2.4v-.3M234 157.5l.1 .3 .7 .2-.1 .2M234.2 157.5l-.1 .2M234.2 157.9v.3M234.2 158.2h.5M234.5 157.9l.2 .1M234.7 158v.2M234.7 158h.1M243 159.1a2.21 2.21 0 0 1 2.8 0 1.11 1.11 0 0 1-1.5 .8 1.2 1.2 0 0 1-1.3-.7zM243.4 159a1.46 1.46 0 0 1 2.1 .3 1.67 1.67 0 0 1-2.2 0zM243.4 159a1.4 1.4 0 0 1 2 .3 1.39 1.39 0 0 1-2.1-.1zM243.6 158.9a.94 .94 0 0 0 1.5 0"/>
<path d="M244.1 152.6l3.4 .3M256.4 153.5a42.6 42.6 0 0 0-22-1.5 42.8 42.8 0 0 1 22 1.5M262.2 157a1.4 1.4 0 0 1 2 .3 1.39 1.39 0 0 1-2.1-.1zM263.7 155.8l1.2 .2a1.47 1.47 0 0 1 1.4 1.4l-5 16.3a2.85 2.85 0 0 1-2.8 1.2l-13.6-.9M263.7 154l1.1 .1a1.71 1.71 0 0 1 1.5 1.2v1.9M263.7 154v1.8M263.9 154v-8.2a6.5 6.5 0 0 0-3.3-5.1 28.9 28.9 0 0 0-14.6-4.4 38.7 38.7 0 0 0-17.8 2.6 10.5 10.5 0 0 0-5.8 5.2l-.3 1.5-.3 14.7M42.5 167.2a5.7 5.7 0 0 0 3 4.8 28.8 28.8 0 0 0 14.4 4 41.8 41.8 0 0 0 19.2-3.2l1-.5M42.6 167.5a5.7 5.7 0 0 0 2.9 4.5 29.1 29.1 0 0 0 14.4 4 41.8 41.8 0 0 0 19.2-3.2l1-.5M46.2 161.5h.1M46.2 161.5l.2 6.7M46.2 161.5l2.3 .7"/>
<path d="M46.2 161.5l.3 6.8M46.3 161.3l-.1 .2M46.3 161.3h.1M46.3 161.3l1.8-1-1.7 1M46.4 161.3l-.2 .2M46.4 161.3l2.2 .7M46.4 168.2l.1 .2M46.4 168.2l.1 .1M46.5 168.3v.1M46.5 168.3l1.6 .5M46.5 168.4l1.6 .5M46.8 166.3l.3 .1"/>
<path d="M47 164.5l-.2-.1v1.9M47.1 166.4v1.1M47.1 167.5l.9 .3M47.8 160.2l1.3 .6M47.8 163.6l-.8-.2v1.1M48 167.8l.1 1M48.5 162.2v.5M48.5 162.7l-.7-.2v1.1M48.5 168.7l2.9 1M48.6 162l-.1 .2M49.1 160.3v.5M49.1 160.8l4.2 1.4"/>
<path d="M49.2 161.7l-.6 .3M49.2 161.7v.6l-.7 .4M49.2 167.2l-1.2 .6M49.2 167.2l3.1 1M49.2 167.2v1.1M49.2 168.3l-1 .6-.1-.1M49.2 168.3l2.2 .7M49.4 160.9l-1 .6 .8 .2M49.8 167.1h.2M50.3 167.3h.1M50.6 162.9l2.2 .8M50.6 162.9v.5l.7 .2 .1 1.5"/>
<path d="M50.7 162.7l-.1 .2M50.7 162.7l2.2 .7M50.8 167.4l.2 .1zM51 162.2v.3M51.1 163.9l.2 .1-4.2 2.4M51.1 163.5v.4M51.1 163.9l-4.3 2.4M51.3 161.7v.4l-4.3 2.4M51.3 167.6h.2M51.4 169.9l1.7 .6M51.4 169.9l1.6 .5M51.4 168.8v1.1"/>
<path d="M51.4 164.8l.8 .2v1.2h.3v1.9h-.2M51.4 165.1l-4.3 2.4M51.4 165.1l.1 .1M51.5 161.6l-3.7 2M51.7 164.9l-1.9 2.2M51.8 165.3h.2M51.9 167.7l.1 .1M52 165l-1.7 1.9-.3 .2M52.1 161.8v.5M52.1 162.3l.3 .1M52.2 165.1l-1.9 2.2M52.2 165.5l-1.4 1.6-.4 .2"/>
<path d="M52.2 165.8l-1.4 1.6M52.3 166.2l-1 1.1-.3 .2M52.3 168.1v1.1l-.9-.4M52.3 168.3l-.9 .5M52.4 168l-.1 .1M52.5 166.7l-1 .9M52.5 167l-.6 .7M52.5 166.3l-1.2 1.3M52.5 167.5l-.5 .3M52.5 167.7l-.1 .2M52.6 162h.1M52.6 162l-.5 .3"/>
<path d="M52.6 162l.3 .1M52.8 163.7l.2 6.7M52.9 163.4l-.1 .3M52.9 163.4l.2 .2M53 170.4h.2M53 170.4l.1 .1M53 162.1l-1 .5-.7-.2-.6 .3M53.1 170.5h.1M53.1 163.6l-.3 .1M53.1 163.6l.1 6.8M53.2 170.4v.1M53.2 161.6l.1 .6"/>
<path d="M53.3 162.2l.6 .1M53.9 162.8l-1 .6M53.9 163.1l-.8 .5M54.1 170l-.9 .5M54.1 169.9l-.9 .5M61.9 177.5v3.2M66.1 177.4l.1 3.1a2.24 2.24 0 0 1-2.6 .9l-1.2-.2-.5-.5M84.8 165.9a5.1 5.1 0 0 1-2.2 4.7l-2.5 1.7M84.8 166.3a5.7 5.7 0 0 1-2.1 5.7 23.9 23.9 0 0 1-10.9 4.6 43 43 0 0 1-23.6-1.6 9.7 9.7 0 0 1-5.3-4.5 6.8 6.8 0 0 1-.4-3M149.1 160.3h.1M149.5 160.1h.1M149.5 160.1l-.4 .2"/>
<path d="M149.5 160.1h.4M149.9 160.1l.2 .3M149.9 160.1h.1M149.9 160.1h-.4M149.9 160.1l.3 .2M150.1 160.4l.3 .4M150.2 160.3l-.1 .1M150.2 160.3l.2 .5M150.4 160.8h.1M150.5 160.2h.1M150.5 160.2l.2 .3M150.6 160.2l.2 .4"/>
<path d="M150.7 160.5l-.3 .3M150.7 160.5l.1 .1M150.8 160.6l-.4 .2M163.5 160.7l.3 .3-.1 .1zM172.5 167.7a.7 .7 0 0 0 .8 0 .7 .7 0 0 0 .3-.8v.7l-.4 .4M173 166.5a.63 .63 0 0 1 .6 .7 .63 .63 0 0 1-.7 .6 .63 .63 0 0 1-.6-.5M179.7 160.1l.3 .4M179.7 160.1h.1M180.3 160.2l-.3 .3M180.7 160.2h-.4M180.7 160.2l.3 .1M180.7 160.1v.1"/>
<path d="M180.7 160.1l.3 .2M180.7 160.1l-.4 .1M181 160.3l.3 .4M181 160.3h.1M181 160.3l.2 .4M181.2 160.7h.1M181.3 160.1l.3 .3M181.6 160.4l-.3 .3M181.6 160.4l-.4 .3M219.5 169l-.1 2M219.5 169v.2M221.7 170.8l.5-.2h.8a.62 .62 0 0 1 .7 .5 1.64 1.64 0 0 1-2.1 0z"/>
<path d="M221.8 160.7v-.1a5.5 5.5 0 0 1 1.2-3.1 5.5 5.5 0 0 0-1.3 4.2M222.2 160.1l-.4 1.5M238.9 163.5a3.5 3.5 0 0 0 1.9 1.1M239.1 163.3v.1a2.5 2.5 0 0 0 1.7 1M239.1 163.2a2.93 2.93 0 0 0 1.7 1M240.1 162.7v.3M240.3 168.9l.4 .5-.4-.3zM240.5 162.5l-.2 .3-.1 .6-.1-.3 .1-.5M240.6 168.7l.1 .2M240.7 174.2v-7.3a2.16 2.16 0 0 1 2.6-1l.5 .1a1.22 1.22 0 0 1 1.2 .9l-.1 7.3M240.7 168.4a.68 .68 0 0 0-.7 .8l.7 .4M240.7 168.6l-.4 .3"/>
<path d="M240.7 166.3l.1 .3M240.7 166.3l.1-2.8a.89 .89 0 0 1 1-.8 2.89 2.89 0 0 1 3.2 .7v2.9M240.7 166.3a1.7 1.7 0 0 1 1.8-1l1.1 .1a1.57 1.57 0 0 1 1.4 .9M240.8 165.8a2.42 2.42 0 0 1-2.1-1.6 2.21 2.21 0 0 1 1.9-1.7 7.2 7.2 0 0 1 6.2 .9 1.16 1.16 0 0 1-.6 1.9l-1.2 .5M240.8 162.7a.77 .77 0 0 0-.6 .7 .77 .77 0 0 0 .6 .7M240.8 162.7h.3M240.8 162.5v.2M240.9 166.5l-.1-.2a2.43 2.43 0 0 1 2.7-.8 1.14 1.14 0 0 1 1.4 1M240.9 163.2h-.2l.1 .2M241 166.4a1.55 1.55 0 0 1 1.8-.9h.5a1.3 1.3 0 0 1 1.4 .9M241.1 173.9a3.1 3.1 0 0 1 3.6 .2l.1 .2a1.59 1.59 0 0 1-1.9 .9l-1-.1a.96 .96 0 0 1-1-1zM241.1 162.7l.2 .1"/>
<path d="M241.1 162.4v.3M241.1 163.2h-.2M241.2 162.3l.2 .2M241.4 162.5v.3M241.5 162.3l-.2 .1M242 162.2l-.6 .3M243.7 162.2l.8 .4 .2 .3 .5-.2M244.2 162.3l.7 .5M244.6 174.8a3.6 3.6 0 0 1-3.5 0M244.6 174.7h.1a.53 .53 0 0 0 0-.9 3.3 3.3 0 0 0-4 .3l.1 .5 .3 .2M245 166.3l-.1 .3M245 162.7l-.3-.3 .3 .3"/>
<path d="M245 163.7h.1M245.2 163.1h.2M245.2 163.1l-.3 .1M245.2 162.7l.2 .1M245.2 162.7v.4M245.4 163.1a.74 .74 0 0 1-.4 1M245.4 162.8v.3M245.6 162.7l.1 .3-.2 .4-.1-.6M245.7 162.7v.3M246.6 163.2l-.7 .7-.9 .3M246.7 163.3a2.22 2.22 0 0 1-1.7 1.2M246.9 163.5l-.2 .2a3.2 3.2 0 0 1-1.7 .9"/>
<path d="M249.8 169.4a3.7 3.7 0 0 1 4.6 0 .74 .74 0 0 1-.7 1.1 3.8 3.8 0 0 1-3.9-.6zM250.4 169a1.21 1.21 0 0 0 1.5 .9h.9a.98 .98 0 0 0 1.1-.9M251.4 169.1l.2 .1M251.4 168.8v.3M251.5 169.4l.3 .1M251.6 168.9l-.4-.1-.2 .1 .4 .2M251.6 169.2l-.2 .3 .4 .2M251.7 168.9l-.1 .3M251.8 169.5v.2M252 169l-.2 .5M252 169v.5M252 169.5l-.2 .2"/>
<path d="M252.1 168.8l-.1 .2M252.2 168.8l-.6 .1M252.3 168.8v.6M252.3 169.4l-.3 .1M252.3 169.4h.4M252.4 168.7l-.2 .1M252.6 168.7l.1 .4 .6 .2-.2 .2M252.7 169.4l.4 .1M252.7 168.7v.7M252.8 168.7l-.1 .2-.4-.2M252.9 169.2l.1 .1M253 169.3l.1 .2"/>
<path d="M253.2 169.3h-.2M257.1 173.3a1.59 1.59 0 0 1 2.1 0l.1 .2a1.54 1.54 0 0 1-2.1 0zM62 180.7a1.48 1.48 0 0 0 1.7 .8h.9l1-.3M66.2 180.4l-.2 .5-.3 .3"/>
<circle cx="123" cy="56.1" r=".96"/>
<circle cx="123" cy="56.1" r="1.56"/>
<circle cx="123" cy="56.1" r="1.49"/>
<circle cx="125.6" cy="43.4" r=".75"/>
<circle cx="125.6" cy="43.4" r="1.48"/>
<circle cx="125.6" cy="43.4" r="1.52"/>
<circle cx="130.8" cy="48.5" r="1.91"/>
<circle cx="130.8" cy="48.6" r=".63"/>
<circle cx="130.8" cy="48.6" r="1.71"/>
<circle cx="130.8" cy="48.6" r=".96"/>
<circle cx="130.8" cy="48.6" r="1.14"/>
<circle cx="130.8" cy="48.6" r="1.9"/>
<circle cx="138.3" cy="56.1" r="2.11"/>
<circle cx="138.3" cy="56.1" r="2.78"/>
<circle cx="138.3" cy="56.1" r="21.2"/>
<circle cx="138.3" cy="56.1" r="4.2"/>
<circle cx="138.3" cy="56.1" r="1.98"/>
<circle cx="138.3" cy="56.1" r="4.1"/>
<circle cx="138.3" cy="56.1" r="3.8"/>
<circle cx="153.6" cy="56.1" r="1.49"/>
<circle cx="153.6" cy="56.1" r=".96"/>
<circle cx="153.7" cy="56.1" r="1.57"/>
<circle cx="145.8" cy="63.6" r="1.91"/>
<circle cx="145.8" cy="63.6" r="1.14"/>
<circle cx="145.8" cy="63.6" r=".96"/>
<circle cx="145.8" cy="63.6" r="1.72"/>
<circle cx="145.8" cy="63.6" r=".63"/>
<circle cx="145.8" cy="63.6" r="1.9"/>
<circle cx="151" cy="68.8" r="1.47"/>
<circle cx="151" cy="68.8" r="1.52"/>
<circle cx="151" cy="68.8" r=".76"/>
<circle cx="165.4" cy="134.2" r="1.06"/>
<circle cx="140" cy="159.6" r="1.06"/>
<circle cx="150.1" cy="159.6" r="2.37"/>
<circle cx="150.1" cy="159.6" r="1.79"/>
<circle cx="157.7" cy="152" r="1.11"/>
<circle cx="157.7" cy="152" r=".75"/>
<circle cx="157.7" cy="152" r="1.41"/>
<circle cx="157.7" cy="151.9" r="1.06"/>
<circle cx="165.4" cy="159.6" r="1.98"/>
<circle cx="165.4" cy="159.6" r="2.79"/>
<circle cx="165.4" cy="159.6" r="3.8"/>
<circle cx="165.4" cy="159.6" r="2.13"/>
<circle cx="165.4" cy="159.6" r="4.2"/>
<circle cx="165.4" cy="159.6" r="4.1"/>
<circle cx="180.7" cy="159.6" r="1.78"/>
<circle cx="180.8" cy="159.6" r="2.37"/>
<circle cx="190.8" cy="159.6" r="1.06"/>
<circle cx="173.1" cy="167.3" r="1.06"/>
<circle cx="173.1" cy="167.3" r="1.42"/>
<circle cx="173.1" cy="167.3" r="1.1"/>
<circle cx="173.1" cy="167.3" r=".75"/>
<circle cx="165.4" cy="185" r="1.06"/>
</g>
<g font-size="5.6">
<text x="6.9" y="11.1">A2 Absolute Optical Shaft Encoder</text>
<text x="14.8" y="16.8">Ball Bearing Version</text>
</g>
<g font-size="4.2">
<text x="133" y="23.2">1.812</text>
<text x="211.8" y="20.7">1.10</text>
<text x="133" y="28.7">46.02</text>
<text x="211.8" y="26.1">27.8</text>
<text x="188.5" y="34.1">.80</text>
<text x="187.3" y="39.6">20.3</text>
<text x="199.1" y="41.8">.72</text>
<text x="198" y="47.3">18.4</text>
<text x="103" y="59.6">63.5</text>
<text x="105.3" y="54.2">2.50</text>
<text x="197.3" y="63.8">.2498</text>
<text x="257.8" y="62.9">.60</text>
<text x="197.3" y="68.1">.2494</text>
<text x="255.5" y="68.3">15.2</text>
<text x="210.1" y="75.8">PIN 1</text>
<text x="257" y="80.3">.055</text>
<text x="103.6" y="89.1">2X #4-40 MOUNTING HOLES</text>
<text x="257" y="85.7">1.40</text>
<text x="89" y="93.4">.220 [5.59] MAX SCREW INSERTION</text>
<text x="43.3" y="113.6">E-OPTION COVER</text>
<text x="182.4" y="113.4">M-OPTION BASE</text>
<text x="34.1" y="117.8">(REAR SHAFT EXTENSION)</text>
<text x="179" y="117.6">(MOUNTING PLATE)</text>
<text x="137.4" y="131.7">2.50</text>
<text x="137.4" y="137.1">63.5</text>
<text x="206.4" y="135.2">.125</text>
<text x="206.4" y="140.6">3.18</text>
<text x="25.6" y="151.1">.48</text>
<text x="24.4" y="156.6">12.1</text>
<text x="185.9" y="191.2">3.00 [76.2] BOLT CIRCLE</text>
<text x="186.2" y="186.4">4X</text>
<text x="197.1" y="186.4">.125 [3.18] THRU</text>
</g>
<g font-size="3.2">
<text x="271.4" y="48.7" transform="rotate(-90 271.4 48.7)">RELEASE DATE: 07/17/2014</text>
<text x="28.9" y="203.8">1400 NE 136th Avenue</text>
<text x="93.6" y="203.9">info@usdigital.com</text>
<text x="132.6" y="203.9">Local: 360.260.2468</text>
<text x="29.2" y="208.5">Vancouver, Washington 98684, USA</text>
<text x="93.6" y="208.5">www.usdigital.com</text>
<text x="132.6" y="208.4">Toll-free: 800.736.0194</text>
</g>
<g font-size="2.8">
<text x="215.7" y="205.7">UNITS: INCHES [MM]</text>
<text x="215.7" y="208.5">METRIC SHOWN FOR REFERENCE ONLY</text>
</g>
</svg>
